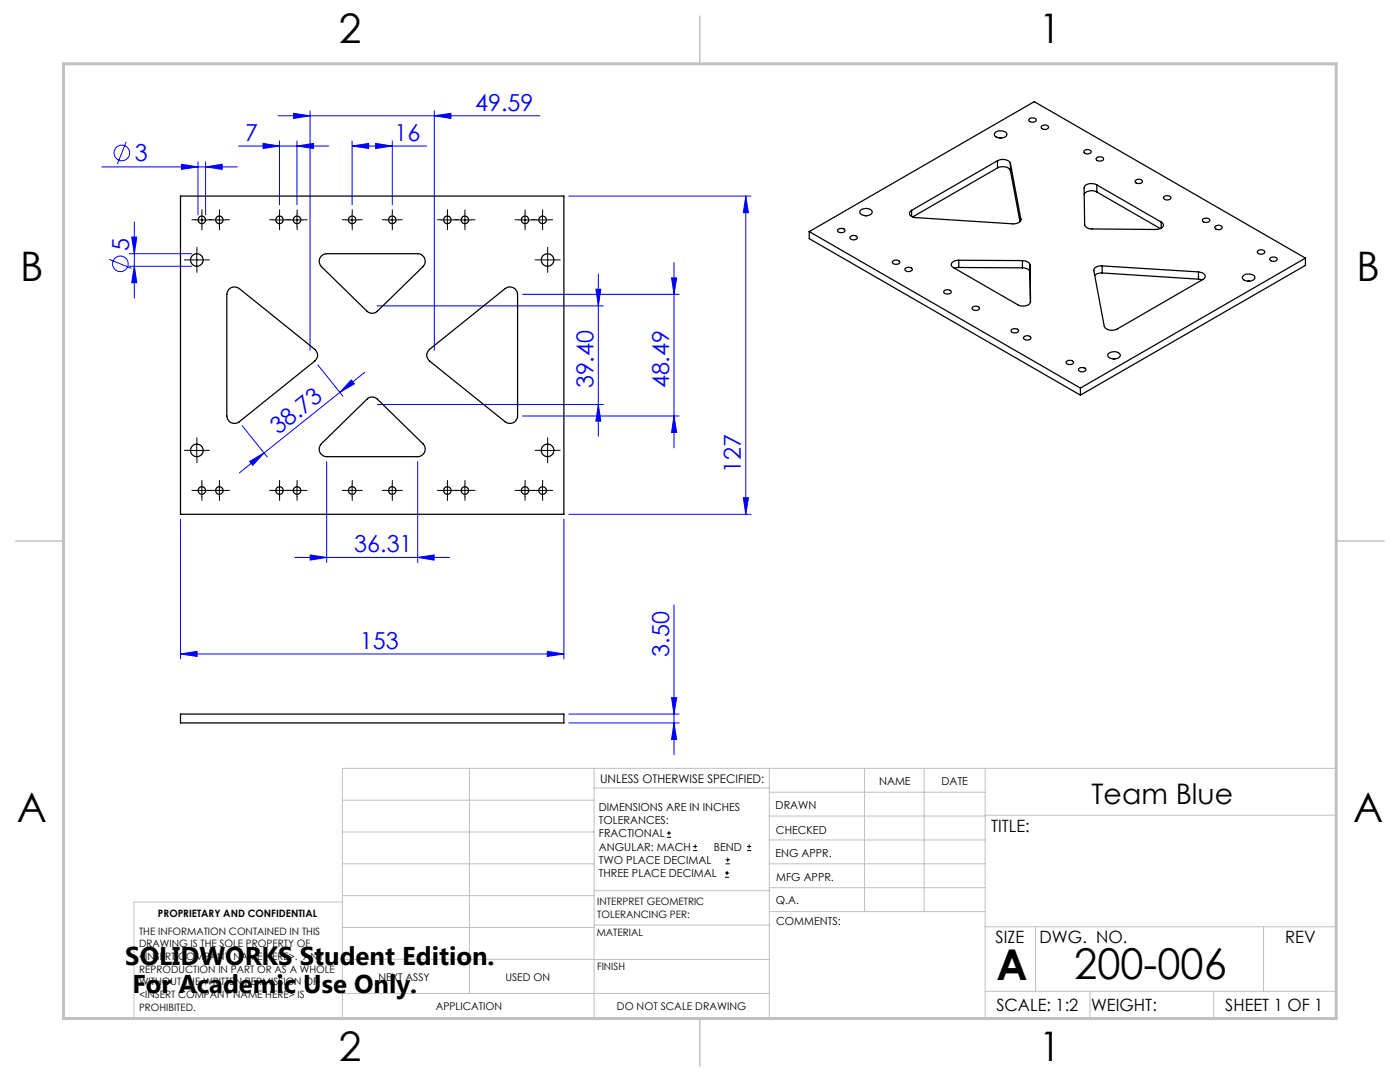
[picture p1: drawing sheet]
<svg xmlns="http://www.w3.org/2000/svg" width="279mm" height="216mm" viewBox="0 0 279 216" stroke-linecap="round" stroke-linejoin="round" font-family="sans-serif">
<g fill="none" stroke="#00f" stroke-width=".2">
<path d="M20.3 33.3h27.1M25.2 28.3l-1.8 4.4M36.2 32.8l3.3 .5-3.3 .5zM39.5 32.3v10.6M41 33.3l3.3-.5v1zM41 32.3v10.6M47.6 29.1h18M52.5 28.6l3.3 .5-3.3 .5zM55.5 23.1h52.2M55.8 28.1v12.8M58.6 22.6l3.3 .5-3.3 .5zM59.3 29.1l3.3-.5v1z"/>
<path d="M59.3 28.1v12.8M61.9 22.1v47.8M70.3 29.1l3.3-.5v1zM70.3 28.1v12.8M70.3 29.1h14.9M75 28.6l3.3 .5-3.3 .5zM78.3 28.1v12.8M86.7 23.1l3.3-.5v1zM86.7 22.1v47.8M113.5 39.1h36.4M148.8 39.1v63.5M148.8 39.1l.6 3.3h-1.1z"/>
<path d="M21.8 51.8l4.4 1.8M25.8 50.6h12.5M25.8 53.1h12.5M26.3 47.3h1l-.5 3.3zM26.8 53.1l.5 3.3h-1zM26.8 44.3v15.2M104.3 58.7h31.2M118.9 57.7h1l-.5 3.3zM119.4 54.7v32.4M134 55.5h1l-.5 3.2zM134.5 52.4v37M63.4 72.8l5 6.3"/>
<path d="M67.8 78.3l-15.1 12.1M70.1 75.8l.6 .8-2.9 1.7zM72.8 74.3l-5 4M75.3 61h45.1M48.3 84.9l5 6.3M49.8 92.1l2.9-1.7-2.3 2.5zM52.7 90.4l-4.9 4M65.2 92.1v20.2M75.3 80.7h45.1M83.4 92.1v20.2M104.3 83h31.2M119.4 80.7l.5 3.3h-1z"/>
<path d="M134.5 83l.5 3.3h-1zM148.3 99.3h1.1l-.6 3.3zM36 103.6v27.9M58.8 111.2h30.9M61.9 110.7l3.3 .5-3.3 .6zM83.4 111.2l3.2-.5v1.1zM112.5 103.6v27.9M113.5 102.6h36.4M36 130.5l3.3-.5v1zM36 130.5h76.5M109.2 130l3.3 .5-3.3 .5zM134 139.2h1l-.5 3.3z"/>
<path d="M134.5 120.7v29.9M113.5 144.3h22M113.5 142.5h22M134.5 144.3l.5 3.3h-1z"/>
<circle cx="24.3" cy="30.5" r="1.55"/>
<circle cx="24" cy="52.6" r="1.55"/>
</g>
<g fill="none" stroke="#000" stroke-width=".2">
<path d="M38 51.9h2.5M39 43.9h2.5M39.3 50.6v2.5M40.3 42.6v2.5M42.5 43.9h2.5M43.8 42.6v2.5M54.5 43.9h2.5M55.8 42.6v2.5M58 43.9h2.5M59.3 42.6v2.5M69 43.9h2.5M70.3 42.6v2.5"/>
<path d="M77 43.9h2.5M78.3 42.6v2.5M88 43.9h2.5M89.3 42.6v2.5M91.5 43.9h2.5M92.8 42.6v2.5M103.5 43.9h2.5M104.8 42.6v2.5M107 43.9h2.5M108 51.9h2.5M108.3 42.6v2.5M109.3 50.6v2.5"/>
<path d="M38 89.9h2.5M39 97.9h2.5M39.3 88.6v2.5M40.3 96.6v2.5M42.5 97.9h2.5M43.8 96.6v2.5M54.5 97.9h2.5M55.8 96.6v2.5M58 97.9h2.5M59.3 96.6v2.5M69 97.9h2.5M70.3 96.6v2.5"/>
<path d="M77 97.9h2.5M78.3 96.6v2.5M88 97.9h2.5M89.3 96.6v2.5M91.5 97.9h2.5M92.8 96.6v2.5M103.5 97.9h2.5M104.8 96.6v2.5M107 97.9h2.5M108 89.9h2.5M108.3 96.6v2.5M109.3 88.6v2.5"/>
<path d="M133.1 167.1h.8M133.1 166.2h.8M133.5 165.8v.9M138.3 169.7h.8M138.3 168.9h.8M138.7 168.5v.8M144.7 175h.8M144.7 174.2h.8M144.8 172.4h.9M144.8 171.6h.9M145.1 173.8v.8M145.2 171.1v.9"/>
<path d="M149.1 169.7h.8M149.1 168.9h.8M149.5 168.5v.8"/>
</g>
<g fill="none" stroke="#000" stroke-width=".2" stroke-dasharray="15.2 1.3 1.3 1.3">
<path d="M38 51.9h-1.2M39 43.9h-.7M39.3 50.6v-1.2M39.3 53.1v1.3M40.3 42.6v-.7M40.3 45.1v.8M40.5 51.9h1.3M41.5 43.9h.8M42.5 43.9h-.7M43.8 42.6v-.7M43.8 45.1v.8M45 43.9h.8"/>
<path d="M54.5 43.9h-.7M55.8 42.6v-.7M55.8 45.1v.8M57 43.9h.8M58 43.9h-.7M59.3 42.6v-.7M59.3 45.1v.8M60.5 43.9h.8M69 43.9h-.7M70.3 42.6v-.7M70.3 45.1v.8M71.5 43.9h.8"/>
<path d="M77 43.9h-.7M78.3 42.6v-.7M78.3 45.1v.8M79.5 43.9h.8M88 43.9h-.7M89.3 42.6v-.7M89.3 45.1v.8M90.5 43.9h.8M91.5 43.9h-.7M92.8 42.6v-.7M92.8 45.1v.8M94 43.9h.8"/>
<path d="M103.5 43.9h-.7M104.8 42.6v-.7M104.8 45.1v.8M106 43.9h.8M107 43.9h-.7M108 51.9h-1.2M108.3 42.6v-.7M108.3 45.1v.8M109.3 50.6v-1.2M109.3 53.1v1.3M109.5 43.9h.8M110.5 51.9h1.3"/>
<path d="M38 89.9h-1.2M39 97.9h-.7M39.3 88.6v-1.2M39.3 91.1v1.3M40.3 96.6v-.7M40.3 99.1v.8M40.5 89.9h1.3M41.5 97.9h.8M42.5 97.9h-.7M43.8 96.6v-.7M43.8 99.1v.8M45 97.9h.8"/>
<path d="M54.5 97.9h-.7M55.8 96.6v-.7M55.8 99.1v.8M57 97.9h.8M58 97.9h-.7M59.3 96.6v-.7M59.3 99.1v.8M60.5 97.9h.8M69 97.9h-.7M70.3 96.6v-.7M70.3 99.1v.8M71.5 97.9h.8"/>
<path d="M77 97.9h-.7M78.3 96.6v-.7M78.3 99.1v.8M79.5 97.9h.8M88 97.9h-.7M89.3 96.6v-.7M89.3 99.1v.8M90.5 97.9h.8M91.5 97.9h-.7M92.8 96.6v-.7M92.8 99.1v.8M94 97.9h.8"/>
<path d="M103.5 97.9h-.7M104.8 96.6v-.7M104.8 99.1v.8M106 97.9h.8M107 97.9h-.7M108 89.9h-1.2M108.3 96.6v-.7M108.3 99.1v.8M109.3 88.6v-1.2M109.3 91.1v1.3M109.5 97.9h.8M110.5 89.9h1.3"/>
</g>
<g fill="none" stroke="#c0c0c0" stroke-width=".2">
<path d="M68.3 159.7h50.3M93.7 153.3v44.9M118.6 153.3v49.9M118.6 157.2h34.9M153.5 153.3v49.9M153.5 158.1h43.1M172.5 153.3v28.6M184.4 153.3v28.6M196.6 153.3v49.9M68.3 180h-41.6v23.2h240v-49.9h-198.4v49.9M68.3 178.7h50.3M68.3 172.4h50.3"/>
<path d="M68.3 166h50.3M118.6 177.7h35M153.5 167.6h43.1M153.5 162.8h43.1M153.5 172.4h43.1M153.5 177.1h43.1M196.6 162.7h70.1M68.3 198.2h85.2M68.3 191.4l85.2 .1M68.3 185.1h50.3M118.6 184.6h35M153.6 181.9h43"/>
<path d="M196.6 197.8h70.1M196.6 184.9h70.1M206.7 184.9v12.9M217.5 197.8v5.4M242.2 197.8v5.4M252.2 184.9v12.9"/>
</g>
<path d="M139.7 3.2v9.5M3.1 107.9h9.6M266.7 107.9h9.5M139.7 203.2v9.6" fill="none" stroke="#c0c0c0" stroke-width=".3"/>
<path d="M12.7 12.7h254v190.5h-254z" fill="none" stroke="#c0c0c0" stroke-width=".6"/>
<g fill="#00f">
<path d="M109.2 130l3.3 .5-3.3 .5zM36 130.5l3.3-.5v1z"/>
<path d="M36.2 32.8l3.3 .5-3.3 .5zM41 33.3l3.3-.5v1zM61.9 110.7l3.3 .5-3.3 .6zM83.4 111.2l3.2-.5v1.1zM70.3 29.1l3.3-.5v1zM75 28.6l3.3 .5-3.3 .5zM52.5 28.6l3.3 .5-3.3 .5zM59.3 29.1l3.3-.5v1z"/>
<path d="M58.6 22.6l3.3 .5-3.3 .5zM86.7 23.1l3.3-.5v1z"/>
<path d="M49.8 92.1l2.9-1.7-2.3 2.5zM70.1 75.8l.6 .8-2.9 1.7z"/>
<path d="M134.5 144.3l.5 3.3h-1zM134 139.2h1l-.5 3.3zM134.5 83l.5 3.3h-1zM134 55.5h1l-.5 3.2zM119.4 80.7l.5 3.3h-1zM118.9 57.7h1l-.5 3.3z"/>
<path d="M148.3 99.3h1.1l-.6 3.3zM148.8 39.1l.6 3.3h-1.1z"/>
<path d="M26.3 47.3h1l-.5 3.3zM26.8 53.1l.5 3.3h-1z"/>
</g>
<g fill="none" stroke="#000" stroke-width=".25">
<path d="M36 39.1h76.5v63.5h-76.5zM198.7 26.4a1.61 1.61 0 0 1 2.2 .4 1.47 1.47 0 0 1-2.3 .4l-.2-.4zM199.1 32.1a1.9 1.9 0 0 1 2.5 .5M199.1 33.5a1.95 1.95 0 0 1 2.5 .5M199.1 32.1l-17.2 9.9M199.1 32.1v1.4M199.1 33.5l-17 9.8M199.5 27.5h.4M201.6 32.6l2.1 11.1M201.6 32.6v1.4M201.6 34l2 10.2M205.4 23.8a.87 .87 0 0 1 1.4 .2 .86 .86 0 0 1-1.5-.1z"/>
<path d="M207.9 25.2a.86 .86 0 0 1 1.4 .2 .84 .84 0 0 1-1.5-.1zM216.4 30.1a.87 .87 0 0 1 1.4 .2 .84 .84 0 0 1-1.5-.1zM218.8 31.5a.9 .9 0 0 1 1.4 .3 .86 .86 0 0 1-1.4-.2zM218.9 36.9a1.87 1.87 0 0 0-2.5 .4l.1 7.5a1.36 1.36 0 0 0 1.4 .9l12.8 .1a1.23 1.23 0 0 0 1.5-1l-.5-.5M218.9 38.3a1.99 1.99 0 0 0-2.5 .5M218.9 36.9l12.8 7.4M218.9 36.9v1.4M218.9 38.3l12.7 7.3M226.5 36.1a.85 .85 0 0 1 1.5 .2 .86 .86 0 0 1-1.5-.2zM232.3 39.3a.9 .9 0 0 1 1.4 .2 .86 .86 0 0 1-1.5-.1zM45.6 57.8a1.52 1.52 0 0 1 2.1-.2l15.1 12.1a1.48 1.48 0 0 1 0 2.3l-15.1 12.2a1.53 1.53 0 0 1-2.4-1.2v-24.3zM64.1 51.2l.5-.4 .6-.2h18.2a1.51 1.51 0 0 1 1.3 1 1.51 1.51 0 0 1-.3 1.6l-9.1 8.9a1.49 1.49 0 0 1-2.1 0l-9.1-8.9-.4-.8v-.7z"/>
<path d="M161.5 46.2l44.9-25.9 54.1 31.2M161.5 46.2l54.1 31.2M161.5 46.2v1.4l54.1 31.2M167.2 45.8a.9 .9 0 0 1 1.4 .3 .85 .85 0 0 1-1.5-.2zM169.7 47.2a.87 .87 0 0 1 1.4 .3 .84 .84 0 0 1-1.5-.1zM171.7 42a1.54 1.54 0 0 1 2.4 .3 1.42 1.42 0 0 1-2.5 .1zM172.6 43h.4M178.3 52a.79 .79 0 0 1 1.3 .4 .86 .86 0 0 1-1.5-.2zM180.7 53.6a.9 .9 0 0 1 1.4 .2 .85 .85 0 0 1-1.5-.1zM181.9 42a.7 .7 0 0 0-.4 .8 .7 .7 0 0 0 .7 .5l19.9 1.4a1.29 1.29 0 0 0 1.6-1M181.9 42v1.2M188.4 58a.9 .9 0 0 1 1.4 .3 .86 .86 0 0 1-1.5-.1z"/>
<path d="M191.3 51.9a1.23 1.23 0 0 0-1.4 1l.4 .5 12.8 7.4a1.83 1.83 0 0 0 2.6-.6l-.1-7.3M191.3 53.4l-.8 .1M191.3 51.9l12.7 .1M191.3 51.9v1.5M191.3 53.4h12.7M203.7 43.7v.2M204 52a1.44 1.44 0 0 1 1.6 .9M204 53.4a1.37 1.37 0 0 1 1.6 .9M204 52v1.4M205.6 52.9v1.4M205.6 54.3v6.1M220 53.1a1.29 1.29 0 0 0-1.7 .9l2.1 11.1a1.9 1.9 0 0 0 2.6 .6l17.1-10a.7 .7 0 0 0 .4-.7 .7 .7 0 0 0-.7-.6l-.6-.1"/>
<path d="M220 54.5l-1 .1-.5 .3M220 53.1l19.2 1.2M220 53.1v1.4M220 54.5l19.2 1.2M231.7 44.3v1.2M239.2 55.7l.7 .1M239.2 54.3v1.4M240 43.7a.89 .89 0 0 1 1.4 .3 .86 .86 0 0 1-1.4-.1zM242.6 45.1a.84 .84 0 0 1 1.3 .3 .84 .84 0 0 1-1.5-.1zM248.2 54.9a1.61 1.61 0 0 1 2.2 .5 1.44 1.44 0 0 1-2.3 .4 .49 .49 0 0 1 .1-.9zM249 56.1h.4M251 50.1a.87 .87 0 0 1 1.4 .2 .82 .82 0 0 1-.8 .4 .82 .82 0 0 1-.7-.5z"/>
<path d="M253.5 51.5a.9 .9 0 0 1 1.4 .3 .86 .86 0 0 1-1.5-.2zM260.5 51.5l-44.9 25.9M260.5 51.5v1.5l-44.9 25.8M85.7 69.7l15.1-12.1a1.53 1.53 0 0 1 2.5 1.1v24.3a1.53 1.53 0 0 1-2.5 1.2l-15.1-12.2a1.48 1.48 0 0 1 0-2.3zM194.1 61.3a.86 .86 0 0 1 1.4 .3 .86 .86 0 0 1-1.5-.1zM201.9 65.8a.9 .9 0 0 1 1.4 .3 .86 .86 0 0 1-1.5-.2zM204.3 67.2a.87 .87 0 0 1 1.4 .3 .82 .82 0 0 1-.7 .4 .82 .82 0 0 1-.7-.6zM212.8 72.1a.87 .87 0 0 1 1.4 .3 .85 .85 0 0 1-1.4-.2zM215.3 73.6a.9 .9 0 0 1 1.4 .2 .85 .85 0 0 1-1.5-.1zM215.6 77.4v1.4M221.2 70.6a1.58 1.58 0 0 1 2.4 .3 1.44 1.44 0 0 1-2.5 0zM222.1 71.6h.4"/>
<path d="M64.1 88.5l9.1-8.8a1.49 1.49 0 0 1 2.1 0l9.1 8.8a1.51 1.51 0 0 1 .4 1.7 1.51 1.51 0 0 1-1.4 .9h-18.2a1.51 1.51 0 0 1-1.4-.9 1.51 1.51 0 0 1 .3-1.7zM36 142.5h76.5v1.8h-76.5z"/>
<circle cx="39.3" cy="51.9" r="1.26"/>
<circle cx="40.3" cy="43.9" r=".75"/>
<circle cx="43.8" cy="43.9" r=".75"/>
<circle cx="55.8" cy="43.9" r=".75"/>
<circle cx="59.3" cy="43.9" r=".76"/>
<circle cx="70.3" cy="43.9" r=".75"/>
<circle cx="78.3" cy="43.9" r=".75"/>
<circle cx="89.3" cy="43.9" r=".75"/>
<circle cx="92.8" cy="43.9" r=".75"/>
<circle cx="104.8" cy="43.9" r=".75"/>
<circle cx="108.3" cy="43.9" r=".76"/>
<circle cx="109.3" cy="51.9" r="1.25"/>
<circle cx="39.3" cy="89.9" r="1.26"/>
<circle cx="40.3" cy="97.9" r=".75"/>
<circle cx="43.8" cy="97.9" r=".75"/>
<circle cx="55.8" cy="97.9" r=".75"/>
<circle cx="59.3" cy="97.9" r=".76"/>
<circle cx="70.3" cy="97.9" r=".75"/>
<circle cx="78.3" cy="97.9" r=".75"/>
<circle cx="89.3" cy="97.9" r=".75"/>
<circle cx="92.8" cy="97.9" r=".75"/>
<circle cx="104.8" cy="97.9" r=".75"/>
<circle cx="108.3" cy="97.9" r=".76"/>
<circle cx="109.3" cy="89.9" r="1.25"/>
</g>
<g font-size="8.5">
<text x="198.9" y="195.5">A</text>
<text x="214.4" y="195.4">200-006</text>
</g>
<g font-size="8.1">
<text x="67.6" y="8.5">2</text>
<text x="207.3" y="8.5">1</text>
<text x="4" y="56.2">B</text>
<text x="270.7" y="56.2">B</text>
<text x="3.3" y="164.1">A</text>
<text x="270" y="164.1">A</text>
<text x="67.6" y="211.7">2</text>
<text x="207.3" y="211.7">1</text>
</g>
<text font-size="5.6" x="217.9" y="160.4">Team Blue</text>
<g font-size="5.1">
<text x="25" y="192.5">SOLIDWORKS Student Edition.</text>
<text x="26.4" y="198.1">For Academic Use Only.</text>
</g>
<g font-size="4.7" fill="#00f">
<text x="94.8" y="22.1">49.59</text>
<text x="48.9" y="28.1">7</text>
<text x="78.7" y="28.1">16</text>
<text x="26.9" y="32.2">3</text>
<text x="25.8" y="50.1" transform="rotate(-90 25.8 50.1)">5</text>
<text x="118.4" y="77.5" transform="rotate(-90 118.4 77.5)">39.40</text>
<text x="133.5" y="77.5" transform="rotate(-90 133.5 77.5)">48.49</text>
<text x="55.6" y="86.8" transform="rotate(-39 55.6 86.8)">38.73</text>
<text x="147.8" y="94.4" transform="rotate(-90 147.8 94.4)">127</text>
<text x="70.7" y="110.2">36.31</text>
<text x="71.8" y="129.5">153</text>
<text x="133.5" y="131" transform="rotate(-90 133.5 131)">3.50</text>
</g>
<g font-size="3.4">
<text x="197.8" y="166">TITLE:</text>
<text x="198.7" y="188.1">SIZE</text>
<text x="207.5" y="188.1">DWG. NO.</text>
<text x="256.5" y="188.2">REV</text>
<text x="198.8" y="201.7">SCALE: 1:2</text>
<text x="217.7" y="201.8">WEIGHT:</text>
<text x="244.5" y="201.7">SHEET 1 OF 1</text>
</g>
<text font-size="2.4" x="119.8" y="156.2">UNLESS OTHERWISE SPECIFIED:</text>
<g font-size="2.2">
<text x="119.5" y="161.8">DIMENSIONS ARE IN INCHES</text>
<text x="154.8" y="161.4">DRAWN</text>
<text x="175.4" y="156.6">NAME</text>
<text x="187.9" y="156.7">DATE</text>
<text x="119.5" y="164.4">TOLERANCES:</text>
<text x="119.5" y="167.1">FRACTIONAL</text>
<text x="154.9" y="166.3">CHECKED</text>
<text x="119.5" y="169.7">ANGULAR: MACH</text>
<text x="119.5" y="172.4">TWO PLACE DECIMAL</text>
<text x="142.5" y="169.7">BEND</text>
<text x="154.8" y="171">ENG APPR.</text>
<text x="119.5" y="175">THREE PLACE DECIMAL</text>
<text x="154.9" y="175.7">MFG APPR.</text>
<text x="154.9" y="180.4">Q.A.</text>
<text x="154.9" y="184.6">COMMENTS:</text>
</g>
<g font-size="2.1">
<text x="75.5" y="195.7">NEXT ASSY</text>
<text x="100.9" y="195.7">USED ON</text>
<text x="86.9" y="201.5">APPLICATION</text>
<text x="123.1" y="201.6">DO NOT SCALE DRAWING</text>
</g>
<g font-size="2">
<text x="31.5" y="182.9">PROPRIETARY AND CONFIDENTIAL</text>
<text x="119.2" y="180.6">INTERPRET GEOMETRIC</text>
<text x="119.2" y="183.1">TOLERANCING PER:</text>
<text x="27.8" y="186.5">THE INFORMATION CONTAINED IN THIS</text>
<text x="27.8" y="189">DRAWING IS THE SOLE PROPERTY OF</text>
<text x="27.8" y="191.6">&lt;INSERT COMPANY NAME HERE&gt;. ANY</text>
<text x="119.1" y="186.7">MATERIAL</text>
<text x="27.8" y="194.1">REPRODUCTION IN PART OR AS A WHOLE</text>
<text x="27.8" y="196.6">WITHOUT THE WRITTEN PERMISSION OF</text>
<text x="119.1" y="193.5">FINISH</text>
<text x="27.8" y="199.1">&lt;INSERT COMPANY NAME HERE&gt; IS</text>
<text x="27.8" y="201.7">PROHIBITED.</text>
</g>
</svg>
